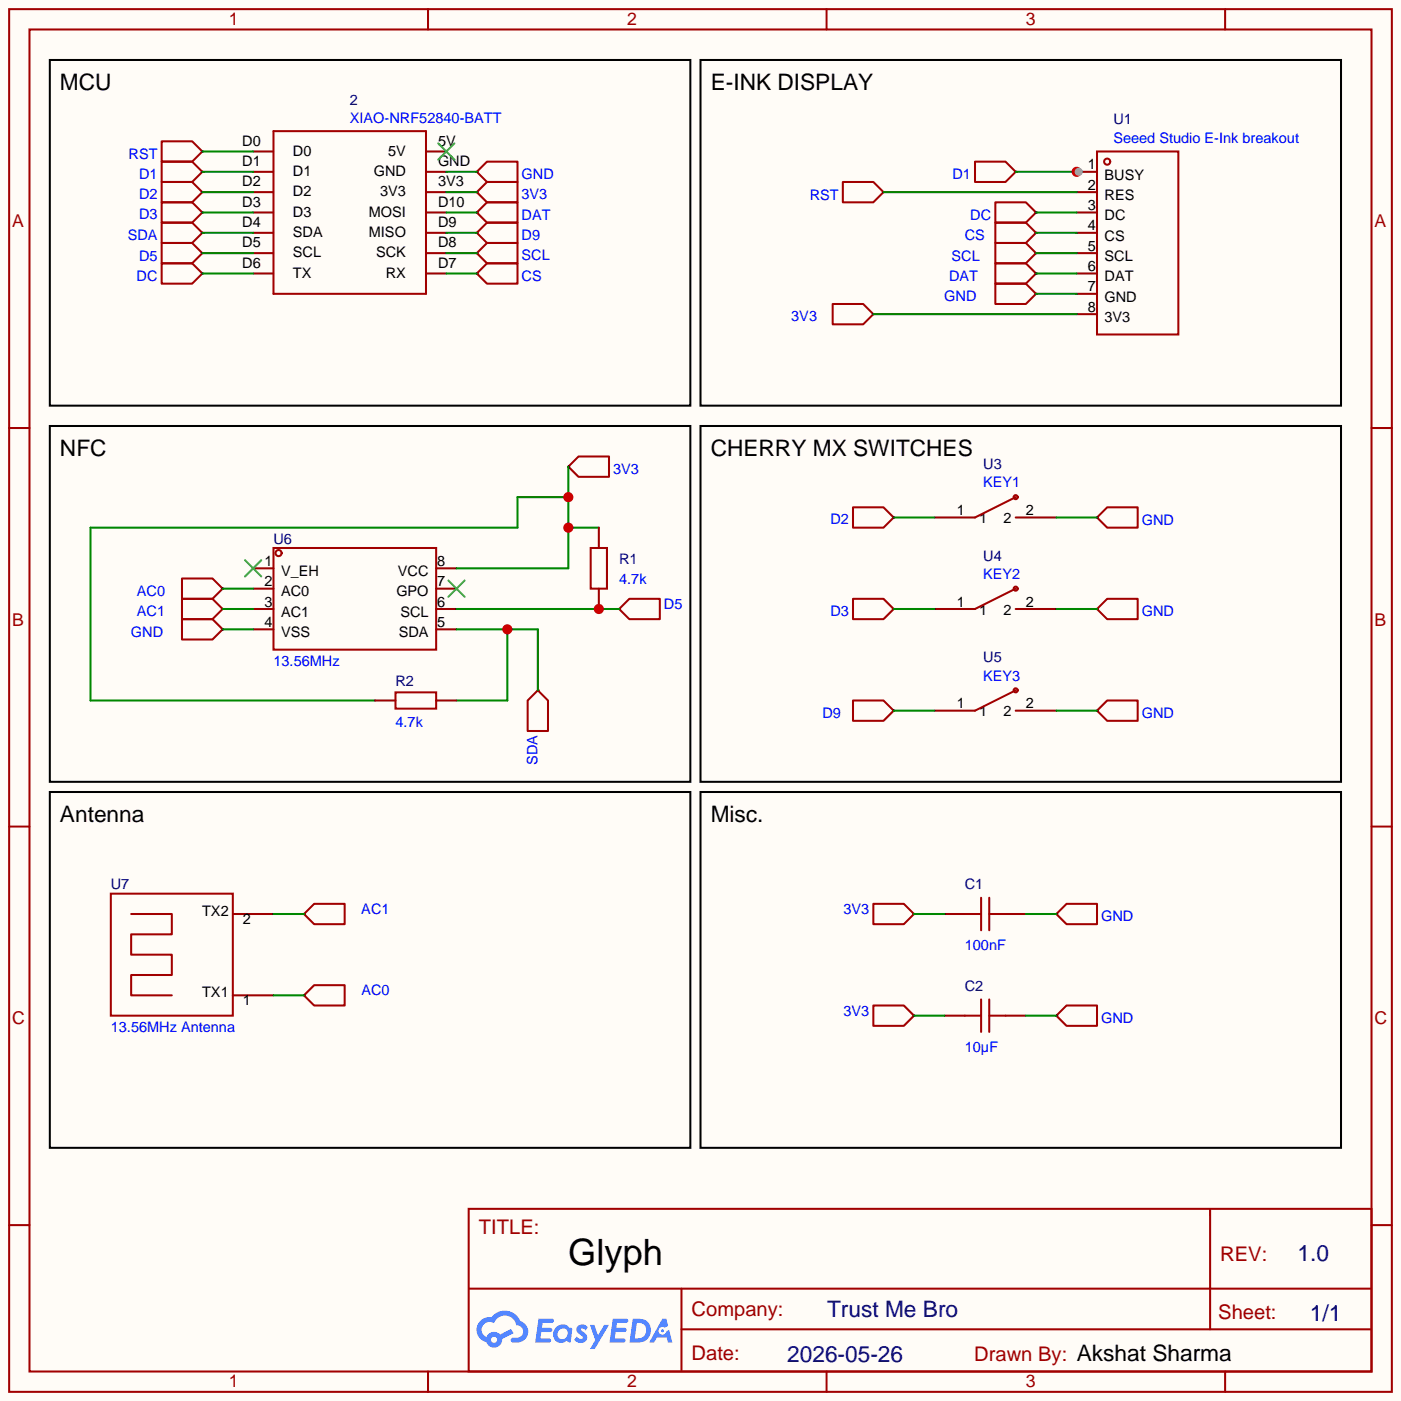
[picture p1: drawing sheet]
<svg xmlns="http://www.w3.org/2000/svg" width="175mm" height="175mm" viewBox="0 0 175 175" stroke-linecap="round" stroke-linejoin="round" font-family="sans-serif">
<path d="M0 0h175v175h-175z" fill="#fffcf7"/>
<g fill="none" stroke="#a10000" stroke-width=".25">
<path d="M1.1 1.1h172.8v172.8h-172.8zM3.7 3.7h167.6v167.6h-167.6zM53.5 1.1v2.6M103.3 1.1v2.6M153 1.1v2.6M1.1 53.5h2.6M171.3 53.5h2.6M1.1 103.3h2.6M171.3 103.3h2.6M1.1 153h2.6M58.5 151h112.8v20.3h-112.8zM151.2 151v15.1"/>
<path d="M171.3 153h2.6M53.5 171.3v2.6M58.6 161h112.6M85.1 166.1h86.1M85.1 161v10.1M103.3 171.3v2.6M153 171.3v2.6"/>
</g>
<g fill="#5487ff">
<path d="M72.2 165.6l.5-.2a.85 .85 0 0 1 .7 .4l-.2 .4a.33 .33 0 0 0-.3-.3 .33 .33 0 0 0-.4 .2h.1a1.75 1.75 0 0 1 .8 1 .89 .89 0 0 1-.8 .7 .89 .89 0 0 1-.9-.5l.4-.3a.42 .42 0 0 0 .3 .3 .42 .42 0 0 0 .4-.2v-.1a1.88 1.88 0 0 1-.8-.9z"/>
<path d="M73.7 165.5h.6l.4 1.3 .8-1.3h.6l-1.8 3h-.6l.6-1.1z"/>
<path d="M67.3 164.7h1.6a.26 .26 0 0 1 .3 .3 .26 .26 0 0 1-.3 .2h-1.1l-.1 .7h1.1l.1 .1 .1 .1a.33 .33 0 0 1-.5 .3h-.9l-.1 .8h.5a.8 .8 0 0 1 .8 .1 .26 .26 0 0 1-.2 .4h-1.7z"/>
<path d="M76.6 164.7h1.6a.26 .26 0 0 1 .3 .3 .26 .26 0 0 1-.3 .2h-1.1l-.1 .7h1.1l.1 .1 .1 .1a.33 .33 0 0 1-.5 .3h-.9l-.1 .8h.5a.8 .8 0 0 1 .8 .1 .26 .26 0 0 1-.2 .4h-1.8z"/>
<path d="M82.7 164.7h.5l.3 .9-.5 .2a.5 .5 0 0 0-.7 .2 .5 .5 0 0 0 .3 .7 .5 .5 0 0 0 .6-.4l.4-.2 .4 1.6h-.6l-.1-.6h-1.2l-.4 .6h-.6z"/>
<path d="M79 164.7l-.4 3a3.1 3.1 0 0 0 2.1-.3 1.5 1.5 0 0 0 .5-1.8 1.5 1.5 0 0 0-1.7-.9zM79.6 165.2a1 1 0 0 1 1.1 1.1 1 1 0 0 1-1.2 .9h-.2z"/>
<path d="M69.5 165.7a1.11 1.11 0 0 0-.4 1.3 1.11 1.11 0 0 0 1.2 .7l.5-.2 .5 .2 .2-1.6-.1-.2-.3-.1a1.02 1.02 0 0 0-1.6-.1zM69.9 166.2a.63 .63 0 0 1 .9-.1 .63 .63 0 0 1-.1 1 .63 .63 0 0 1-.9 0 .63 .63 0 0 1 .1-.9z"/>
<path d="M60 165a1.58 1.58 0 0 0 .8 2.7 1.01 1.01 0 0 0 1.1 .6 1.01 1.01 0 0 0 .8-1l1.4-.8-.3-.5-1.3 .7a1.03 1.03 0 0 0-1.7 .3 1 1 0 0 1-.5-1.4 1 1 0 0 1 1.4-.3 1.46 1.46 0 0 1 1.5-1 1.46 1.46 0 0 1 1.3 1.3 .77 .77 0 0 1 .9 .7 .77 .77 0 0 1-.8 .8h-.4a.31 .31 0 0 0-.4 .3 .31 .31 0 0 0 .3 .3 1.43 1.43 0 0 0 1.7-.7 1.43 1.43 0 0 0-.5-1.8l-.3-.2a2.09 2.09 0 0 0-3.6-.5h-.2a1.66 1.66 0 0 0-1.2 .5zM61.3 167.4a.4 .4 0 0 1 .8 0 .4 .4 0 0 1-.8 0z"/>
<circle cx="82.8" cy="166.2" r=".19"/>
</g>
<g fill="none" stroke="#a10000" stroke-width=".25">
<path d="M20.2 17.7h3.8l1.3 1.2-1.3 1.3h-3.8zM34.2 16.4h19v20.3h-19zM137 18.9h10.2v22.9h-10.2zM20.2 27.8h3.8l1.3 1.3-1.3 1.3h-3.8zM20.2 30.4h3.8l1.3 1.2-1.3 1.3h-3.8zM20.2 32.9h3.8l1.3 1.3-1.3 1.2h-3.8zM20.2 20.2h3.8l1.3 1.3-1.3 1.2h-3.8zM20.2 22.7h3.8l1.3 1.3-1.3 1.3h-3.8zM20.2 25.3h3.8l1.3 1.2-1.3 1.3h-3.8zM59.6 31.6l1.2-1.2h3.8v2.5h-3.8zM59.6 21.5l1.2-1.3h3.8v2.5h-3.8zM59.6 29.1l1.2-1.3h3.8v2.6h-3.8z"/>
<path d="M60.8 32.9h3.8v2.5h-3.8l-1.2-1.2zM60.8 25.3h3.8v2.5h-3.8l-1.2-1.3zM60.8 22.7h3.8v2.6h-3.8l-1.2-1.3zM104 38h3.8l1.3 1.2-1.3 1.3h-3.8zM105.3 22.7h3.8l1.3 1.3-1.3 1.3h-3.8zM121.8 20.2h3.8l1.3 1.3-1.3 1.2h-3.8zM124.3 25.3h3.8l1.3 1.2-1.3 1.3h-3.8zM124.3 35.4h3.8l1.3 1.3-1.3 1.3h-3.8zM124.3 30.4h3.8l1.3 1.2-1.3 1.3h-3.8zM124.3 32.9h3.8l1.3 1.3-1.3 1.2h-3.8zM124.3 27.8h3.8l1.3 1.3-1.3 1.3h-3.8zM72.3 57h3.8v2.6h-3.8l-1.3-1.3z"/>
<path d="M22.7 77.3h3.8l1.3 1.3-1.3 1.3h-3.8zM22.7 72.3h3.8l1.3 1.2-1.3 1.3h-3.8zM22.7 74.8h3.8l1.3 1.3-1.3 1.2h-3.8zM78.6 74.8h3.8v2.5h-3.8l-1.3-1.2zM106.6 63.4h3.8l1.2 1.2-1.2 1.3h-3.8zM106.6 74.8h3.8l1.2 1.3-1.2 1.2h-3.8zM126.9 62.1l-5.1 2.5M126.9 73.5l-5.1 2.6M137 64.6l1.3-1.2h3.8v2.5h-3.8zM137 76.1l1.3-1.3h3.8v2.5h-3.8zM67.2 86.2l1.3 1.3v3.8h-2.6v-3.8zM106.6 87.5h3.8l1.2 1.3-1.2 1.2h-3.8z"/>
<path d="M126.9 86.2l-5.1 2.6M137 88.8l1.3-1.3h3.8v2.5h-3.8zM38 114.2l1.2-1.3h3.9v2.5h-3.9zM39.2 123.1h3.9v2.5h-3.9l-1.2-1.3z"/>
<circle cx="138.3" cy="20.2" r=".38"/>
<circle cx="126.9" cy="62.1" r=".25"/>
<circle cx="126.9" cy="73.5" r=".25"/>
<circle cx="126.9" cy="86.2" r=".25"/>
</g>
<g fill="none" stroke="#870000" stroke-width=".25">
<path d="M25.3 18.9h.1M31.6 18.9h2.5M53.3 18.9h2.5M25.3 29.1h.1M25.3 31.6h.1M25.3 34.2h.1M25.3 21.5h.1M25.3 24h.1M25.3 26.5h.1M31.6 21.5h2.5M31.6 24h2.5M31.6 26.5h2.5"/>
<path d="M31.6 29.1h2.5M31.6 31.6h2.5M31.6 34.2h2.5M53.3 21.5h2.5M53.3 24h2.5M53.3 26.5h2.5M53.3 29.1h2.5M53.3 31.6h2.5M53.3 34.2h2.5M59.6 34.2h.1M59.6 31.6h.1M59.6 26.5h.1"/>
<path d="M59.6 24h.1M59.6 21.5h.1M59.6 29.1h.1M109.1 39.2h.1M110.4 24h.1M126.9 21.5h.1M129.4 26.5h.1M129.4 36.7h.1M129.4 31.6h.1M129.4 34.2h.1M129.4 29.1h.1M134.5 21.5h2.5"/>
<path d="M134.5 24h2.5M134.5 26.5h2.5M134.5 29.1h2.5M134.5 31.6h2.5M134.5 34.2h2.5M134.5 36.7h2.5M134.5 39.2h2.5M71 58.3h.1M27.8 78.6h.1M27.8 73.5h.1M27.8 76.1h.1M77.3 76.1h.1"/>
<path d="M111.6 64.6h.1M111.6 76.1h.1M116.7 64.6h5.1M116.7 76.1h5.1M126.9 64.6h5.1M126.9 76.1h5.1M137 64.6h.1M137 76.1h.1M67.2 86.2h.1M111.6 88.8h.1M116.7 88.8h5.1M126.9 88.8h5.1"/>
<path d="M137 88.8h.1M38 114.2h.1M38 124.3h.1"/>
</g>
<path d="M6.2 7.5h80v43.2h-80zM87.5 7.5h80v43.2h-80zM6.2 53.2h80v44.5h-80zM87.5 53.2h80v44.5h-80z" fill="none" stroke="#000" stroke-width=".25"/>
<path d="M54.7 17.9l2.1 2M56.8 17.9l-2.1 2" fill="none" stroke="#3c3" stroke-width=".25"/>
<path d="M25.3 29.1h6.3M25.3 31.6h6.3M55.8 24h3.8M55.8 26.5h3.8M55.8 21.5h3.8M126.9 21.5h7.8" fill="none" stroke="#008700" stroke-width=".25"/>
<circle cx="134.5" cy="21.5" r=".63" fill="#c00"/>
<circle cx="134.7" cy="21.5" r=".51" fill="#999"/>
<g fill="none" stroke="#008700" stroke-width=".25">
<path d="M25.3 24h6.3M25.3 26.5h6.3M25.3 34.2h6.3M25.3 21.5h6.3M55.8 31.6h3.8M55.8 34.2h3.8M55.8 29.1h3.8M109.1 39.2h25.4M110.4 24h24.1M129.4 26.5h5.1M129.4 36.7h5.1M129.4 31.6h5.1"/>
<path d="M129.4 34.2h5.1M129.4 29.1h5.1M71 58.3v12.7h-14M27.8 76.1h3.8M27.8 73.5h3.8M27.8 78.6h3.8M71 62.1h-6.4v3.8h-53.3v21.6h35.6M71 65.9h3.8M111.6 64.6h5.1M111.6 76.1h5.1M132 64.6h5M132 76.1h5"/>
<path d="M111.6 88.8h5.1M132 88.8h5M34.2 114.2h3.8M114.2 114.2h3.8M128.1 114.2h3.9M34.2 124.3h3.8M114.2 126.9h3.8M128.1 126.9h3.9"/>
</g>
<g fill="none" stroke="#870000" stroke-width=".25">
<path d="M31.6 71h2.6M31.6 73.5h2.6M31.6 76.1h2.6M31.6 78.6h2.6M54.5 71h2.5M54.5 73.5h2.5M54.5 76.1h2.5M54.5 78.6h2.5M29.1 114.2h5.1M114.2 114.2h.1M118 114.2h2.5M125.6 114.2h2.5"/>
<path d="M132 114.2h.1M29.1 124.3h5.1M114.2 126.9h.1M118 126.9h2.5M125.6 126.9h2.5M132 126.9h.1"/>
</g>
<g fill="none" stroke="#a10000" stroke-width=".25">
<path d="M34.2 68.5h20.3v12.7h-20.3zM13.8 111.6h15.3v15.3h-15.3zM16.4 114.2h5.1v2.5h-5.1v2.6h5.1v2.5h-5.1v2.5h5.1M109.1 112.9h3.8l1.3 1.3-1.3 1.2h-3.8zM120.5 114.2h2.1M122.6 112.1v4.1M123.6 112.1v4.1M123.6 114.2h2M132 114.2l1.2-1.3h3.8v2.5h-3.8zM109.1 125.6h3.8l1.3 1.3-1.3 1.2h-3.8zM120.5 126.9h2.1M122.6 124.8v4.1"/>
<path d="M123.6 124.8v4.1M123.6 126.9h2M132 126.9l1.2-1.3h3.8v2.5h-3.8z"/>
<circle cx="34.8" cy="69.1" r=".38"/>
</g>
<path d="M6.2 98.9h80v44.5h-80zM87.5 98.9h80v44.5h-80z" fill="none" stroke="#000" stroke-width=".25"/>
<path d="M30.6 70l2 2M32.6 70l-2 2M56 72.5l2 2M58 72.5l-2 2" fill="none" stroke="#3c3" stroke-width=".25"/>
<g fill="#c00">
<circle cx="71" cy="62.1" r=".63"/>
<circle cx="71" cy="65.9" r=".63"/>
</g>
<path d="M57 78.6h10.2v7.6M63.4 78.6v8.9h-6.4" fill="none" stroke="#008700" stroke-width=".25"/>
<circle cx="63.4" cy="78.6" r=".63" fill="#c00"/>
<path d="M73.8 68.5h2v5h-2zM49.4 86.5h5.1v2h-5.1z" fill="none" stroke="#a10000" stroke-width=".25"/>
<path d="M74.8 65.9v2.6M74.8 73.5v2.6M46.9 87.5h2.5M54.5 87.5h2.5" fill="none" stroke="#870000" stroke-width=".25"/>
<path d="M25.3 18.9h6.3M57 76.1h20.3" fill="none" stroke="#008700" stroke-width=".25"/>
<circle cx="74.8" cy="76.1" r=".63" fill="#c00"/>
<text font-size="4.5" x="71" y="158.1">Glyph</text>
<g font-size="2.8">
<text x="7.5" y="11.2">MCU</text>
<text x="88.8" y="11.2">E-INK DISPLAY</text>
<text x="7.5" y="56.9">NFC</text>
<text x="88.8" y="56.9">CHERRY MX SWITCHES</text>
<text x="7.5" y="102.6">Antenna</text>
<text x="88.8" y="102.6">Misc.</text>
</g>
<g font-size="2.8" fill="#000080">
<text x="162.1" y="157.6">1.0</text>
<text x="103.3" y="164.5">Trust Me Bro</text>
<text x="163.6" y="165">1/1</text>
<text x="98.3" y="170.1">2026-05-26</text>
</g>
<g font-size="2.5" fill="#a00000">
<text x="59.8" y="154.2">TITLE:</text>
<text x="152.4" y="157.5">REV:</text>
<text x="86.4" y="164.4">Company:</text>
<text x="152.2" y="164.8">Sheet:</text>
<text x="86.4" y="169.9">Date:</text>
<text x="121.7" y="170">Drawn By: Akshat Sharma</text>
</g>
<g font-size="2.2" fill="#a00000">
<text x="28.6" y="3.1">1</text>
<text x="78.4" y="3.1">2</text>
<text x="128.1" y="3.1">3</text>
<text x="1.5" y="28.4">A</text>
<text x="171.7" y="28.4">A</text>
<text x="1.5" y="78.2">B</text>
<text x="171.7" y="78.2">B</text>
<text x="1.5" y="127.9">C</text>
<text x="171.7" y="127.9">C</text>
<text x="28.6" y="173.3">1</text>
<text x="78.4" y="173.3">2</text>
<text x="128.1" y="173.3">3</text>
</g>
<g font-size="1.8" fill="#000080">
<text x="43.7" y="13.1">2</text>
<text x="139.1" y="15.6">U1</text>
<text x="122.8" y="58.6">U3</text>
<text x="34.2" y="67.9">U6</text>
<text x="77.3" y="70.4">R1</text>
<text x="122.8" y="70">U4</text>
<text x="122.8" y="82.7">U5</text>
<text x="49.4" y="85.7">R2</text>
<text x="13.8" y="111.1">U7</text>
<text x="120.5" y="111.1">C1</text>
<text x="120.5" y="123.8">C2</text>
</g>
<g font-size="1.8" fill="#00f">
<text x="43.7" y="15.4">XIAO-NRF52840-BATT</text>
<text x="139.1" y="17.8">Seeed Studio E-Ink breakout</text>
<text x="16.1" y="19.9">RST</text>
<text x="17.4" y="22.4">D1</text>
<text x="65.2" y="22.3">GND</text>
<text x="119" y="22.4">D1</text>
<text x="17.4" y="24.9">D2</text>
<text x="17.4" y="27.4">D3</text>
<text x="65.2" y="27.4">DAT</text>
<text x="65.2" y="24.9">3V3</text>
<text x="65.2" y="30">D9</text>
<text x="101.1" y="24.9">RST</text>
<text x="121.2" y="27.5">DC</text>
<text x="16" y="30">SDA</text>
<text x="17.1" y="35.1">DC</text>
<text x="17.4" y="32.6">D5</text>
<text x="65.2" y="35">CS</text>
<text x="65.2" y="32.5">SCL</text>
<text x="118.6" y="35.1">DAT</text>
<text x="118.9" y="32.6">SCL</text>
<text x="120.5" y="30">CS</text>
<text x="98.8" y="40.1">3V3</text>
<text x="118" y="37.6">GND</text>
<text x="76.6" y="59.2">3V3</text>
<text x="103.7" y="65.5">D2</text>
<text x="122.8" y="60.9">KEY1</text>
<text x="142.6" y="65.5">GND</text>
<text x="17.1" y="74.5">AC0</text>
<text x="17.1" y="77">AC1</text>
<text x="77.3" y="73">4.7k</text>
<text x="82.9" y="76.1">D5</text>
<text x="103.7" y="76.9">D3</text>
<text x="122.8" y="72.3">KEY2</text>
<text x="142.6" y="77">GND</text>
<text x="16.4" y="79.5">GND</text>
<text x="34.2" y="83.1">13.56MHz</text>
<text x="102.7" y="89.7">D9</text>
<text x="122.8" y="85">KEY3</text>
<text x="142.6" y="89.7">GND</text>
<text x="49.4" y="90.8">4.7k</text>
<text x="67.1" y="95.5" transform="rotate(-90 67.1 95.5)">SDA</text>
<text x="45.1" y="114.1">AC1</text>
<text x="105.4" y="114.2">3V3</text>
<text x="120.5" y="118.7">100nF</text>
<text x="137.5" y="115.1">GND</text>
<text x="45.1" y="124.3">AC0</text>
<text x="13.8" y="128.9">13.56MHz Antenna</text>
<text x="105.4" y="126.9">3V3</text>
<text x="120.5" y="131.4">10µF</text>
<text x="137.5" y="127.8">GND</text>
</g>
<g font-size="1.8">
<text x="30.3" y="18.2">D0</text>
<text x="30.3" y="20.7">D1</text>
<text x="30.3" y="23.3">D2</text>
<text x="36.6" y="19.4">D0</text>
<text x="36.6" y="22">D1</text>
<text x="46.7" y="22">GND</text>
<text x="48.5" y="19.4">5V</text>
<text x="54.7" y="23.3">3V3</text>
<text x="54.7" y="20.7">GND</text>
<text x="54.7" y="18.2">5V</text>
<text x="135.9" y="21.2">1</text>
<text x="135.9" y="23.7">2</text>
<text x="138" y="22.4">BUSY</text>
<text x="30.3" y="25.8">D3</text>
<text x="30.3" y="28.4">D4</text>
<text x="36.6" y="24.5">D2</text>
<text x="36.6" y="27.1">D3</text>
<text x="36.6" y="29.6">SDA</text>
<text x="46.1" y="29.6">MISO</text>
<text x="46.1" y="27.1">MOSI</text>
<text x="47.5" y="24.5">3V3</text>
<text x="54.7" y="28.4">D9</text>
<text x="54.7" y="25.8">D10</text>
<text x="135.9" y="26.2">3</text>
<text x="135.9" y="28.8">4</text>
<text x="138" y="25">RES</text>
<text x="138" y="27.5">DC</text>
<text x="30.3" y="30.9">D5</text>
<text x="30.3" y="33.4">D6</text>
<text x="36.6" y="32.1">SCL</text>
<text x="36.6" y="34.7">TX</text>
<text x="47" y="32.1">SCK</text>
<text x="48.2" y="34.7">RX</text>
<text x="54.7" y="33.4">D7</text>
<text x="54.7" y="30.9">D8</text>
<text x="135.9" y="31.3">5</text>
<text x="135.9" y="33.9">6</text>
<text x="138" y="30">CS</text>
<text x="138" y="32.6">SCL</text>
<text x="138" y="35.1">DAT</text>
<text x="135.9" y="36.4">7</text>
<text x="135.9" y="38.9">8</text>
<text x="138" y="37.7">GND</text>
<text x="138" y="40.2">3V3</text>
<text x="119.5" y="64.3">1</text>
<text x="122.3" y="65.3">1</text>
<text x="125.4" y="65.3">2</text>
<text x="128.1" y="64.3">2</text>
<text x="33" y="70.7">1</text>
<text x="35.1" y="72">V_EH</text>
<text x="49.7" y="72">VCC</text>
<text x="54.6" y="70.7">8</text>
<text x="33" y="73.2">2</text>
<text x="33" y="75.8">3</text>
<text x="35.1" y="74.5">AC0</text>
<text x="35.1" y="77">AC1</text>
<text x="49.5" y="74.5">GPO</text>
<text x="50" y="77">SCL</text>
<text x="54.6" y="75.8">6</text>
<text x="54.6" y="73.2">7</text>
<text x="119.5" y="75.8">1</text>
<text x="122.3" y="76.8">1</text>
<text x="125.4" y="76.8">2</text>
<text x="128.1" y="75.8">2</text>
<text x="33" y="78.3">4</text>
<text x="35.1" y="79.6">VSS</text>
<text x="49.8" y="79.6">SDA</text>
<text x="54.6" y="78.3">5</text>
<text x="119.5" y="88.5">1</text>
<text x="122.3" y="89.5">1</text>
<text x="125.4" y="89.5">2</text>
<text x="128.1" y="88.5">2</text>
<text x="25.2" y="114.4">TX2</text>
<text x="30.4" y="115.4">2</text>
<text x="25.2" y="124.6">TX1</text>
<text x="30.4" y="125.6">1</text>
</g>
</svg>
